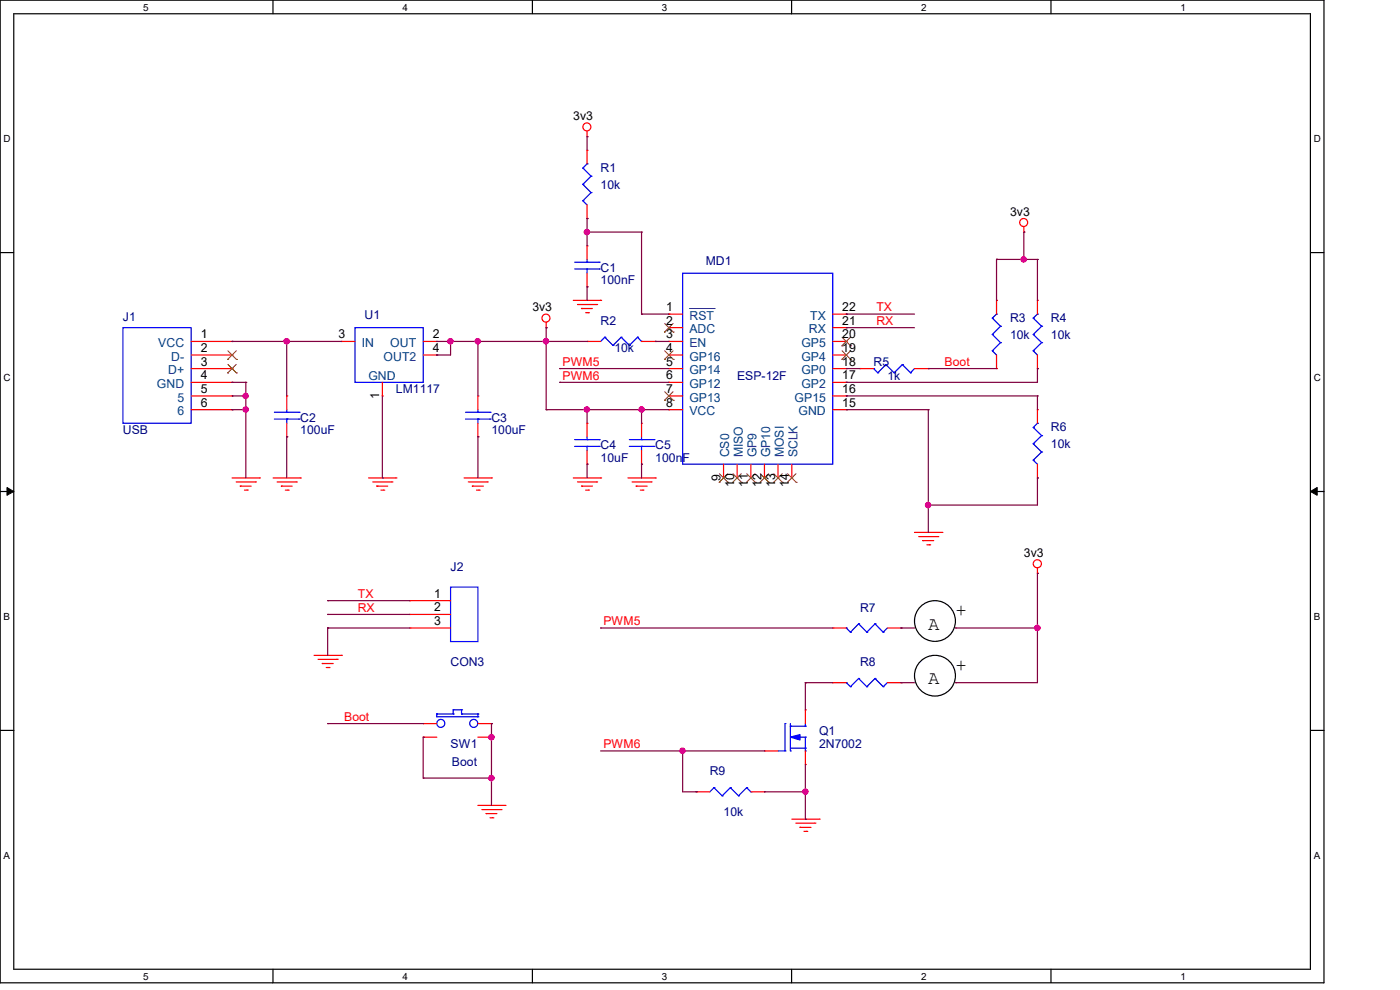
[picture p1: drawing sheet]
<svg xmlns="http://www.w3.org/2000/svg" width="297mm" height="210mm" viewBox="0 0 297 210" stroke-linecap="round" stroke-linejoin="round" font-family="sans-serif">
<path d="M0 0h280.9v208.5h-280.9zM2.9 2.9h275.1v202.7h-275.1z" fill="none" stroke="#000" stroke-width=".25"/>
<g fill="#fff">
<path d="M30.4 .3h1.1v2.4h-1.1z"/>
<path d="M30.4 205.9h1.1v2.3h-1.1z"/>
</g>
<path d="M57.9 0v2.9M57.9 205.6v2.9" fill="none" stroke="#000" stroke-width=".25"/>
<g fill="#fff">
<path d="M85.4 .3h1.1v2.4h-1.1z"/>
<path d="M85.4 205.9h1.1v2.3h-1.1z"/>
</g>
<path d="M112.9 0v2.9M112.9 205.6v2.9" fill="none" stroke="#000" stroke-width=".25"/>
<g fill="#fff">
<path d="M140.4 .3h1.2v2.4h-1.2z"/>
<path d="M140.4 205.9h1.2v2.3h-1.2z"/>
</g>
<path d="M167.9 0v2.9M167.9 205.6v2.9" fill="none" stroke="#000" stroke-width=".25"/>
<g fill="#fff">
<path d="M195.4 .3h1.2v2.4h-1.2z"/>
<path d="M195.4 205.9h1.2v2.3h-1.2z"/>
</g>
<path d="M223 0v2.9M223 205.6v2.9" fill="none" stroke="#000" stroke-width=".25"/>
<g fill="#fff">
<path d="M250.4 .3h1.2v2.4h-1.2z"/>
<path d="M250.4 205.9h1.2v2.3h-1.2z"/>
<path d="M.8 28.2h1.4v2.4h-1.4z"/>
<path d="M278.7 28.2h1.5v2.4h-1.5z"/>
<path d="M.8 78.9h1.4v2.3h-1.4z"/>
<path d="M278.7 78.9h1.5v2.3h-1.5z"/>
</g>
<path d="M0 53.6h2.9M278 53.6h2.9" fill="none" stroke="#000" stroke-width=".25"/>
<g fill="#fff">
<path d="M.8 129.6h1.3v2.3h-1.3z"/>
<path d="M278.7 129.6h1.4v2.3h-1.4z"/>
</g>
<path d="M0 104.3h2.9M278 104.3h2.9" fill="none" stroke="#000" stroke-width=".25"/>
<path d="M1.5 103.4l1.4 .9-1.4 .8zM278 104.3l1.4-.9v1.7z" fill="#000" stroke="#000" stroke-width=".21"/>
<g fill="#fff">
<path d="M.8 180.3h1.3v2.3h-1.3z"/>
<path d="M278.7 180.3h1.4v2.3h-1.4z"/>
</g>
<g fill="none" stroke="#000" stroke-width=".25">
<path d="M0 154.9h2.9M278 154.9h2.9"/>
<circle cx="198.4" cy="131.7" r="4.3"/>
<circle cx="198.4" cy="143.3" r="4.3"/>
</g>
<g fill="none" stroke="#f00" stroke-width=".25">
<path d="M124.5 29h.1M124.5 31.9h.1M124.5 27.8v1.2M124.5 31.9v2.9M124.5 46.4h.1M124.5 52.2h.1M124.5 43.5v2.9M124.5 52.2v2.8M124.5 58v2.8M217.2 49.2h.1M217.2 48.1v1.1M40.6 78.2h8.6"/>
<path d="M40.6 72.4h8.6M40.6 75.3h8.6M49.2 72.4h.1M49.2 78.2h.1M49.2 75.3h.1M72.4 72.4h.1M72.4 72.4h2.9M89.8 72.4h2.9M89.8 75.3h2.9M92.7 72.4h.1M92.7 75.3h.1M115.9 69.5h.1"/>
<path d="M115.9 68.4v1.1M121.6 63.7h5.8M122.5 64.6h4.1M123.4 65.4h.1M123.4 65.4h2.3M124.2 66.3h.6M124.5 72.4h.1M124.5 60.8h.1M124.5 72.4h2.9M124.8 66.3h.1M126.6 64.6h.1M127.4 63.7h.1"/>
<path d="M136.1 72.4h2.9M139 72.4h.1M141.9 66.6h.1M141.9 69.5h.1M141.9 72.4h.1M141.9 75.3h.1M141.9 78.2h.1M141.9 78.2h2.9M141.9 72.4h2.9M141.9 75.3h2.9M141.9 66.6h2.9M141.9 69.5h2.9"/>
<path d="M176.7 78.2h2.8M176.7 72.4h2.8M176.7 75.3h2.8M176.7 66.6h2.8M176.7 69.5h2.8M179.5 66.6h.1M179.5 69.5h.1M179.5 72.4h.1M179.5 75.3h.1M179.5 78.2h.1M182.5 78.2h.1M182.5 78.2h2.8"/>
<path d="M194 78.2h2.9M196.9 78.2h.1M211.4 78.2h.1M211.4 63.7h.1M211.4 63.7v2.9M211.4 75.3v2.9M220.1 78.2h.1M220.1 63.7h.1M220.1 63.7v2.9M220.1 75.3v2.9M40.6 81.1h8.6M40.6 84h8.6"/>
<path d="M40.6 86.9h8.6M49.2 81.1h.1M49.2 84h.1M49.2 86.9h.1M60.8 84h.1M60.8 92.7h.1M60.8 84v2.9M60.8 89.8v2.9M81.1 84h.1M81.1 81.1v2.9M101.4 84h.1M101.4 92.7h.1"/>
<path d="M101.4 84v2.9M101.4 89.8v2.9M124.5 89.8h.1M124.5 98.5h.1M124.5 89.8v2.9M124.5 95.6v2.9M136.1 89.8h.1M136.1 98.5h.1M136.1 89.8v2.9M136.1 95.6v2.9M141.9 81.1h.1M141.9 84h.1"/>
<path d="M141.9 86.9h.1M141.9 81.1h2.9M141.9 84h2.9M141.9 86.9h2.9M153.5 98.5v2.9M156.4 98.5v2.9M159.3 98.5v2.9M162.2 98.5v2.9M165.1 98.5v2.9M168 98.5v2.9M176.7 81.1h2.8M176.7 84h2.8"/>
<path d="M176.7 86.9h2.8M179.5 81.1h.1M179.5 84h.1M179.5 86.9h.1M220.1 86.9h.1M220.1 86.9v2.9M220.1 98.5v2.9M49.2 101.4h5.8M50.1 102.2h4.1M51 103.1h.1M51 103.1h2.3M51.9 104h.6"/>
<path d="M52.5 104h.1M54.2 102.2h.1M55 101.4h.1M58 101.4h5.7M58.8 102.2h4.1M59.7 103.1h.1M59.7 103.1h2.3M60.5 104h.6M61.1 104h.1M62.9 102.2h.1M63.7 101.4h.1M78.2 101.4h5.8"/>
<path d="M79.1 102.2h4M79.9 103.1h.1M79.9 103.1h2.4M80.8 104h.6M81.4 104h.1M83.1 102.2h.1M84 101.4h.1M98.5 101.4h5.8M99.4 102.2h4M100.2 103.1h.1M100.2 103.1h2.3M101.1 104h.5"/>
<path d="M101.6 104h.1M103.4 102.2h.1M104.3 101.4h.1M121.6 101.4h5.8M122.5 102.2h4.1M123.4 103.1h.1M123.4 103.1h2.3M124.2 104h.6M124.8 104h.1M126.6 102.2h.1M127.4 101.4h.1M133.2 101.4h5.8"/>
<path d="M134.1 102.2h4M135 103.1h.1M135 103.1h2.3M135.8 104h.6M136.4 104h.1M138.1 102.2h.1M139 101.4h.1M153.5 101.4h.1M156.4 101.4h.1M159.3 101.4h.1M162.2 101.4h.1M165.1 101.4h.1"/>
<path d="M168 101.4h.1M194 112.9h5.8M194.9 113.8h4.1M195.7 114.7h.1M195.7 114.7h2.4M196.6 115.6h.6M197.2 115.6h.1M199 113.8h.1M199.8 112.9h.1M220.1 101.4h.1M66.6 139h5.8M67.5 139.9h4"/>
<path d="M71.5 139.9h.1M72.4 139h.1M86.9 127.4h.1M86.9 130.3h.1M86.9 133.2h.1M86.9 127.4h8.7M86.9 130.3h8.7M86.9 133.2h8.7M176.7 133.2h.1M176.7 133.2h2.8M188.3 133.2h2.8M191.1 133.2h.1"/>
<path d="M220.1 121.6h.1M220.1 120.5v1.1M68.4 140.8h.1M68.4 140.8h2.3M69.2 141.6h.6M69.8 141.6h.1M89.8 153.5h.1M89.8 156.4h.1M89.8 153.5h2.9M89.8 156.4h2.9M101.4 153.5h2.9M101.4 156.4h2.9"/>
<path d="M104.3 153.5h.1M104.3 156.4h.1M162.2 159.3h.1M162.2 159.3h2.9M170.9 150.6h.1M170.9 150.6v2.9M170.9 159.3v2.9M176.7 144.8h.1M176.7 144.8h2.8M188.3 144.8h2.8M191.1 144.8h.1M101.4 170.9h5.7"/>
<path d="M102.2 171.7h4.1M103.1 172.6h.1M103.1 172.6h2.3M104 173.5h.6M104.6 173.5h.1M106.3 171.7h.1M107.1 170.9h.1M147.7 168h.1M147.7 168h2.9M159.3 168h2.9M162.2 168h.1M168 173.8h5.8"/>
<path d="M168.8 174.6h4.1M169.7 175.5h.1M169.7 175.5h2.3M170.6 176.4h.6M170.9 162.2h.1M171.2 176.4h.1M172.9 174.6h.1M173.8 173.8h.1"/>
<circle cx="124.5" cy="26.9" r=".85"/>
<circle cx="217.2" cy="47.2" r=".85"/>
<circle cx="115.8" cy="67.5" r=".85"/>
<circle cx="220.1" cy="119.6" r=".86"/>
</g>
<g fill="none" stroke="#00f" stroke-width=".25">
<path d="M123.7 39.1h.1M123.7 35.6h.1M123.7 39.1l1.7 1.8M123.7 35.6l1.7 1.8M124.5 34.8h.1M124.5 34.8l-.8 .8M125.4 37.4h.1M125.4 37.4l-1.7 1.7M121.9 57.1h5.2M121.9 55.6h5.2M123.7 42.6h.1M123.7 42.6l.8 .9"/>
<path d="M124.5 55.6h.1M124.5 57.1h.1M124.5 55v.6M124.5 57.1v.9M125.4 40.9h.1M125.4 40.9l-1.7 1.7M127.1 57.1h.1M127.1 55.6h.1M144.8 58h31.9v40.5h-31.9zM26.1 69.5h14.5v20.3h-14.5zM75.3 69.5h14.5v11.6h-14.5zM128.3 71.5h.1"/>
<path d="M128.3 71.5l-.9 .9M128.3 71.5l1.7 1.8M130 73.3h.1M131.8 71.5h.1M131.8 71.5l-1.8 1.8M131.8 71.5l1.7 1.8M133.5 73.3h.1M135.3 71.5h.1M135.3 71.5l-1.8 1.8M135.3 71.5l.8 .9M136.1 72.4h.1M185.3 78.2h.1"/>
<path d="M185.3 78.2l.9 .9M186.2 79.1h.1M188 77.3h.1M188 77.3l1.7 1.8M188 77.3l-1.8 1.8M189.7 79.1h.1M191.4 77.3h.1M191.4 77.3l1.8 1.8M191.4 77.3l-1.7 1.8M193.2 79.1h.1M194 78.2l-.8 .9M210.5 74.4h.1"/>
<path d="M210.5 71h.1M210.5 67.5h.1M210.5 74.4l.9 .9M210.5 71l1.8 1.7M210.5 67.5l1.8 1.7M211.4 66.6h.1M211.4 66.6l-.9 .9M212.3 72.7h.1M212.3 69.2h.1M212.3 72.7l-1.8 1.7M212.3 69.2l-1.8 1.8M219.2 74.4h.1"/>
<path d="M219.2 71h.1M219.2 67.5h.1M219.2 74.4l.9 .9M219.2 71l1.8 1.7M219.2 67.5l1.8 1.7M220.1 66.6h.1M220.1 66.6l-.9 .9M221 72.7h.1M221 69.2h.1M221 72.7l-1.8 1.7M221 69.2l-1.8 1.8M58.2 88.9h5.3"/>
<path d="M58.2 87.5h5.3M60.8 87.5h.1M60.8 88.9h.1M60.8 86.9v.6M60.8 88.9v.9M63.5 88.9h.1M63.5 87.5h.1M98.8 88.9h5.2M98.8 87.5h5.2M101.4 87.5h.1M101.4 88.9h.1M101.4 86.9v.6"/>
<path d="M101.4 88.9v.9M104 88.9h.1M104 87.5h.1M121.9 94.7h5.2M121.9 93.3h5.2M124.5 93.3h.1M124.5 94.7h.1M124.5 92.7v.6M124.5 94.7v.9M127.1 94.7h.1M127.1 93.3h.1M133.5 94.7h5.2"/>
<path d="M133.5 93.3h5.2M136.1 93.3h.1M136.1 94.7h.1M136.1 92.7v.6M136.1 94.7v.9M138.7 94.7h.1M138.7 93.3h.1M219.2 97.6h.1M219.2 94.1h.1M219.2 90.7h.1M219.2 97.6l.9 .9M219.2 94.1l1.8 1.8"/>
<path d="M219.2 90.7l1.8 1.7M220.1 89.8h.1M220.1 89.8l-.9 .9M221 95.9h.1M221 92.4h.1M221 95.9l-1.8 1.7M221 92.4l-1.8 1.7M95.6 124.5h5.8v11.6h-5.8zM179.5 133.2h.1M179.5 133.2l.9 .9M180.4 134.1h.1M182.2 132.3h.1"/>
<path d="M182.2 132.3l1.7 1.8M182.2 132.3l-1.8 1.8M183.9 134.1h.1M185.6 132.3h.1M185.6 132.3l1.8 1.8M185.6 132.3l-1.7 1.8M187.4 134.1h.1M188.3 133.2l-.9 .9M92.7 151.5h.1M92.7 151.5v.6h8.7M92.7 151.5h3.4M96.1 150.6h.1"/>
<path d="M96.1 151.5h.1M96.1 150.6h1.8M96.1 150.6v.9M97.9 151.5h.1M97.9 150.6h.1M97.9 151.5h3.5M97.9 150.6v.9M101.4 152.1h.1M101.4 151.5h.1M101.4 151.5v.6M165.1 159.3h1.4M166.5 159.3h.1"/>
<path d="M166.5 153.5h.1M166.5 153.5v5.8M167.7 159.3h.1M167.7 154.1h.1M167.7 153.5v5.8M167.7 154.1h3.2M167.7 158.7h3.2M169.7 156.4h1.2M170.9 154.1h.1M170.9 156.4h.1M170.9 159.3h.1M170.9 158.7h.1"/>
<path d="M170.9 153.5v.6M170.9 156.4v2.9M179.5 144.8h.1M179.5 144.8l.9 .9M180.4 145.7h.1M182.2 143.9h.1M182.2 143.9l1.7 1.8M182.2 143.9l-1.8 1.8M183.9 145.7h.1M185.6 143.9h.1M185.6 143.9l1.8 1.8M185.6 143.9l-1.7 1.8"/>
<path d="M187.4 145.7h.1M188.3 144.8l-.9 .9M151.5 167.1h.1M151.5 167.1l-.9 .9M151.5 167.1l1.7 1.7M153.2 168.8h.1M154.9 167.1h.1M154.9 167.1l-1.7 1.7M154.9 167.1l1.8 1.7M156.7 168.8h.1M158.4 167.1h.1M158.4 167.1l-1.7 1.7"/>
<path d="M158.4 167.1l.9 .9M159.3 168h.1"/>
<circle cx="93.5" cy="153.5" r=".85"/>
<circle cx="100.5" cy="153.5" r=".85"/>
</g>
<path d="M146.3 65.4h5.2M151.5 65.4h.1" fill="none" stroke="#004080" stroke-width=".21"/>
<g fill="none" stroke="#804000" stroke-width=".21">
<path d="M48.3 79.1h.1M48.3 76.2h.1M48.3 77.3l1.9 1.8M48.3 74.4l1.9 1.8M50.1 77.3l-1.8 1.8M50.1 74.4l-1.8 1.8M50.2 79.1h.1M50.2 76.2h.1M141 70.4h.1M141 76.2h.1M141 68.6l1.8 1.8M141 74.4l1.8 1.8"/>
<path d="M142.8 68.6l-1.8 1.8M142.8 74.4l-1.8 1.8M142.8 70.4h.1M142.8 76.2h.1M178.6 73.4h.1M178.6 76.2h.1M178.6 71.5l1.9 1.9M178.6 74.4l1.9 1.8M180.4 74.4l-1.8 1.8M180.4 71.5l-1.8 1.9M180.5 73.4h.1M180.5 76.2h.1"/>
<path d="M141 84.9h.1M141 83.1l1.8 1.8M142.8 83.1l-1.8 1.8M142.8 84.9h.1M152.6 102.3h.1M152.6 100.5l1.8 1.8M154.4 100.5l-1.8 1.8M154.4 102.3h.1M155.4 102.3h.1M155.5 100.5l1.8 1.8M157.3 100.5l-1.9 1.8M157.3 102.3h.1"/>
<path d="M158.4 102.3h.1M158.4 100.5l1.8 1.8M160.2 100.5l-1.8 1.8M160.2 102.3h.1M161.2 102.3h.1M161.3 100.5l1.8 1.8M163.1 100.5l-1.9 1.8M163.1 102.3h.1M164.1 102.3h.1M164.2 100.5l1.8 1.8M165.9 100.5l-1.8 1.8M166 102.3h.1"/>
<path d="M167 102.3h.1M167.1 100.5l1.8 1.8M168.9 100.5l-1.9 1.8M168.9 102.3h.1"/>
</g>
<path d="M167.7 156.4l2-.6v1.2z" fill="#00f" stroke="#00f" stroke-width=".25"/>
<g fill="none" stroke="#800040" stroke-width=".25">
<path d="M124.5 29h.1M124.5 29v2.9M124.5 46.4h.1M124.5 49.2h.1M124.5 46.4v5.8M124.5 49.2h11.6M136.1 49.2h.1M136.1 49.2v17.4M211.4 55h.1M211.4 55v8.7M211.4 55h8.7M217.2 49.2h.1"/>
<path d="M217.2 55h.1M217.2 49.2v5.8M220.1 55h.1M220.1 55v8.7M49.2 72.4h.1M49.2 72.4h23.2M60.8 72.4h.1M60.8 72.4v11.6M92.7 75.3h.1M92.7 72.4h31.8M95.6 72.4h.1M95.6 72.4v2.9h-2.9"/>
<path d="M101.4 72.4h.1M101.4 72.4v11.6M115.9 72.4h.1M115.9 69.5h.1M115.9 69.5v17.4M118.7 78.2h.1M118.7 78.2h23.2M124.5 60.8h.1M124.5 60.8v2.9M136.1 66.6h.1M136.1 66.6h5.8M139 72.4h.1"/>
<path d="M139 72.4h2.9M179.5 66.6h.1M179.5 69.5h.1M179.5 78.2h.1M179.5 66.6h14.5M179.5 69.5h14.5M179.5 78.2h3M196.9 78.2h.1M196.9 78.2h14.5M220.1 78.2h.1M220.1 78.2v2.9h-40.6M49.2 81.1h.1"/>
<path d="M49.2 86.9h.1M49.2 84h.1M49.2 84h3M49.2 86.9h3M49.2 81.1h3M52.2 81.1h.1M52.2 84h.1M52.2 86.9h.1M52.2 81.1v20.3M60.8 92.7h.1M60.8 92.7v8.7M81.1 84v17.4"/>
<path d="M101.4 92.7h.1M101.4 92.7v8.7M115.9 86.9h.1M115.9 86.9h26M118.7 81.1h.1M118.7 81.1h23.2M124.5 98.5h.1M124.5 86.9h.1M124.5 86.9v2.9M124.5 98.5v2.9M136.1 98.5h.1M136.1 86.9h.1"/>
<path d="M136.1 86.9v2.9M136.1 98.5v2.9M179.5 84h.1M179.5 86.9h.1M179.5 81.1h.1M179.5 84h40.6M179.5 86.9h17.4M196.9 86.9h.1M196.9 86.9v26M220.1 84h.1M220.1 84v2.9M81.1 101.4h.1"/>
<path d="M196.9 107.1h.1M220.1 101.4h.1M220.1 101.4v5.7h-23.2M69.5 127.4h.1M69.5 130.3h.1M69.5 133.2h.1M69.5 127.4h17.4M69.5 130.3h17.4M69.5 133.2h17.4M69.5 133.2v5.8M127.4 133.2h.1M127.4 133.2h49.3"/>
<path d="M191.1 133.2h.1M191.1 133.2h2.9M202.7 133.2h.1M202.7 133.2h17.4M220.1 121.6h.1M220.1 133.2h.1M220.1 121.6v23.2h-17.4M69.5 153.5h.1M69.5 153.5h20.3M89.8 156.4h.1M89.8 156.4v8.7M104.3 153.5h.1"/>
<path d="M104.3 156.4h.1M104.3 153.5v17.4M127.4 159.3h34.8M144.8 159.3h.1M144.8 159.3v8.7h2.9M170.9 144.8h.1M170.9 144.8h5.8M170.9 144.8v5.8M191.1 144.8h.1M191.1 144.8h2.9M202.7 144.8h.1M89.8 165.1h.1"/>
<path d="M89.8 165.1h14.5M104.3 165.1h.1M147.7 168h.1M162.2 168h8.7M170.9 168h.1M170.9 173.8h.1M170.9 162.2v11.6"/>
</g>
<g fill="#f0f" stroke="#f0f" stroke-width=".25">
<circle cx="196.9" cy="107.1" r=".55"/>
<circle cx="136.1" cy="86.9" r=".55"/>
<circle cx="124.5" cy="86.9" r=".55"/>
<circle cx="217.2" cy="55" r=".55"/>
<circle cx="124.5" cy="49.2" r=".55"/>
<circle cx="52.1" cy="84" r=".55"/>
<circle cx="52.1" cy="86.9" r=".55"/>
<circle cx="101.3" cy="72.4" r=".55"/>
<circle cx="115.8" cy="72.4" r=".55"/>
<circle cx="60.8" cy="72.4" r=".56"/>
<circle cx="95.5" cy="72.4" r=".55"/>
<circle cx="104.3" cy="165.1" r=".56"/>
<circle cx="104.3" cy="156.4" r=".56"/>
<circle cx="144.8" cy="159.3" r=".55"/>
<circle cx="220.1" cy="133.2" r=".56"/>
<circle cx="170.9" cy="167.9" r=".55"/>
</g>
<g font-size="4">
<text x="202.7" y="130.6">+</text>
<text x="196.9" y="133.6">A</text>
<text x="202.7" y="142.2">+</text>
<text x="196.9" y="145.1">A</text>
</g>
<g font-size="2.6">
<text x="121.6" y="25.5">3v3</text>
<text x="214.3" y="45.8">3v3</text>
<text x="141.4" y="66">1</text>
<text x="178.7" y="66">22</text>
<text x="42.6" y="71.8">1</text>
<text x="71.8" y="71.8">3</text>
<text x="91.8" y="71.8">2</text>
<text x="112.9" y="66">3v3</text>
<text x="141.4" y="68.9">2</text>
<text x="141.4" y="71.8">3</text>
<text x="178.7" y="68.9">21</text>
<text x="178.7" y="71.8">20</text>
<text x="42.6" y="77.6">3</text>
<text x="42.6" y="74.7">2</text>
<text x="91.8" y="74.7">4</text>
<text x="141.4" y="74.7">4</text>
<text x="141.4" y="77.6">5</text>
<text x="178.7" y="74.7">19</text>
<text x="178.7" y="77.6">18</text>
<text x="42.6" y="80.5">4</text>
<text x="42.6" y="83.4">5</text>
<text x="141.4" y="80.5">6</text>
<text x="141.4" y="83.4">7</text>
<text x="178.7" y="80.5">17</text>
<text x="178.7" y="83.4">16</text>
<text x="42.6" y="86.3">6</text>
<text x="80.5" y="84.6" transform="rotate(-90 80.5 84.6)">1</text>
<text x="141.4" y="86.3">8</text>
<text x="178.7" y="86.3">15</text>
<text x="152.9" y="101.9" transform="rotate(-90 152.9 101.9)">9</text>
<text x="155.7" y="103.4" transform="rotate(-90 155.7 103.4)">10</text>
<text x="158.7" y="103.4" transform="rotate(-90 158.7 103.4)">11</text>
<text x="161.5" y="103.4" transform="rotate(-90 161.5 103.4)">12</text>
<text x="164.4" y="103.4" transform="rotate(-90 164.4 103.4)">13</text>
<text x="167.3" y="103.4" transform="rotate(-90 167.3 103.4)">14</text>
<text x="217.2" y="118.2">3v3</text>
<text x="92.1" y="126.8">1</text>
<text x="92.1" y="129.7">2</text>
<text x="92.1" y="132.6">3</text>
</g>
<g font-size="2.6" fill="#000080">
<text x="127.4" y="36.5">R1</text>
<text x="127.4" y="40">10k</text>
<text x="127.4" y="57.7">C1</text>
<text x="149.7" y="56.2">MD1</text>
<text x="127.4" y="60.3">100nF</text>
<text x="26.1" y="68.1">J1</text>
<text x="77.3" y="67.8">U1</text>
<text x="127.4" y="69">R2</text>
<text x="214.3" y="68.4">R3</text>
<text x="214.3" y="71.8">10k</text>
<text x="223" y="68.4">R4</text>
<text x="223" y="71.8">10k</text>
<text x="130.3" y="74.8">10k</text>
<text x="185.3" y="77.6">R5</text>
<text x="84" y="83.4">LM1117</text>
<text x="156.4" y="80.5">ESP-12F</text>
<text x="188.3" y="80.5">1k</text>
<text x="63.7" y="89.5">C2</text>
<text x="104.3" y="89.5">C3</text>
<text x="26.1" y="92.1">USB</text>
<text x="63.7" y="92.1">100uF</text>
<text x="104.3" y="92.1">100uF</text>
<text x="127.4" y="95.3">C4</text>
<text x="139" y="95.3">C5</text>
<text x="223" y="91.5">R6</text>
<text x="223" y="95">10k</text>
<text x="127.4" y="97.9">10uF</text>
<text x="139" y="97.9">100nF</text>
<text x="95.6" y="121.1">J2</text>
<text x="182.5" y="129.8">R7</text>
<text x="95.6" y="141.4">CON3</text>
<text x="182.5" y="141.4">R8</text>
<text x="173.8" y="155.8">Q1</text>
<text x="95.6" y="158.7">SW1</text>
<text x="173.8" y="158.7">2N7002</text>
<text x="95.9" y="162.5">Boot</text>
<text x="150.6" y="164.5">R9</text>
<text x="153.5" y="173.2">10k</text>
</g>
<g font-size="2.6" fill="#004080">
<text x="146.3" y="67.8">RST</text>
<text x="146.3" y="70.7">ADC</text>
<text x="171.6" y="70.7">RX</text>
<text x="171.9" y="67.8">TX</text>
<text x="33.6" y="73.6">VCC</text>
<text x="36.3" y="76.5">D-</text>
<text x="76.7" y="73.6">IN</text>
<text x="81.4" y="76.5">OUT2</text>
<text x="82.8" y="73.6">OUT</text>
<text x="146.3" y="73.6">EN</text>
<text x="146.3" y="76.5">GP16</text>
<text x="170" y="73.6">GP5</text>
<text x="170" y="76.5">GP4</text>
<text x="33.3" y="82.3">GND</text>
<text x="35.7" y="79.4">D+</text>
<text x="78.2" y="80.5">GND</text>
<text x="146.3" y="79.4">GP14</text>
<text x="146.3" y="82.3">GP12</text>
<text x="170" y="79.4">GP0</text>
<text x="170" y="82.3">GP2</text>
<text x="37.7" y="85.2">5</text>
<text x="37.7" y="88.1">6</text>
<text x="146.3" y="85.2">GP13</text>
<text x="146.3" y="88.1">VCC</text>
<text x="168.6" y="85.2">GP15</text>
<text x="169.4" y="88.1">GND</text>
<text x="154.7" y="97" transform="rotate(-90 154.7 97)">CS0</text>
<text x="157.6" y="97" transform="rotate(-90 157.6 97)">MISO</text>
<text x="160.5" y="97" transform="rotate(-90 160.5 97)">GP9</text>
<text x="163.4" y="97" transform="rotate(-90 163.4 97)">GP10</text>
<text x="166.3" y="97" transform="rotate(-90 166.3 97)">MOSI</text>
<text x="169.2" y="97" transform="rotate(-90 169.2 97)">SCLK</text>
</g>
<g font-size="2.6" fill="#f00">
<text x="185.9" y="66">TX</text>
<text x="185.9" y="68.9">RX</text>
<text x="119.3" y="77.6">PWM5</text>
<text x="200.4" y="77.6">Boot</text>
<text x="119.3" y="80.5">PWM6</text>
<text x="75.9" y="126.8">TX</text>
<text x="75.9" y="129.8">RX</text>
<text x="128" y="132.6">PWM5</text>
<text x="73" y="152.9">Boot</text>
<text x="128" y="158.7">PWM6</text>
</g>
<g font-size="2.1">
<text x="30.4" y="2.2">5</text>
<text x="85.4" y="2.2">4</text>
<text x="140.4" y="2.2">3</text>
<text x="195.4" y="2.2">2</text>
<text x="250.4" y="2.2">1</text>
<text x=".8" y="30.1">D</text>
<text x="278.7" y="30.1">D</text>
<text x=".8" y="80.8">C</text>
<text x="278.7" y="80.8">C</text>
<text x=".8" y="131.5">B</text>
<text x="278.7" y="131.5">B</text>
<text x=".8" y="182.2">A</text>
<text x="278.7" y="182.2">A</text>
<text x="30.4" y="207.8">5</text>
<text x="85.4" y="207.8">4</text>
<text x="140.4" y="207.8">3</text>
<text x="195.4" y="207.8">2</text>
<text x="250.4" y="207.8">1</text>
</g>
</svg>
